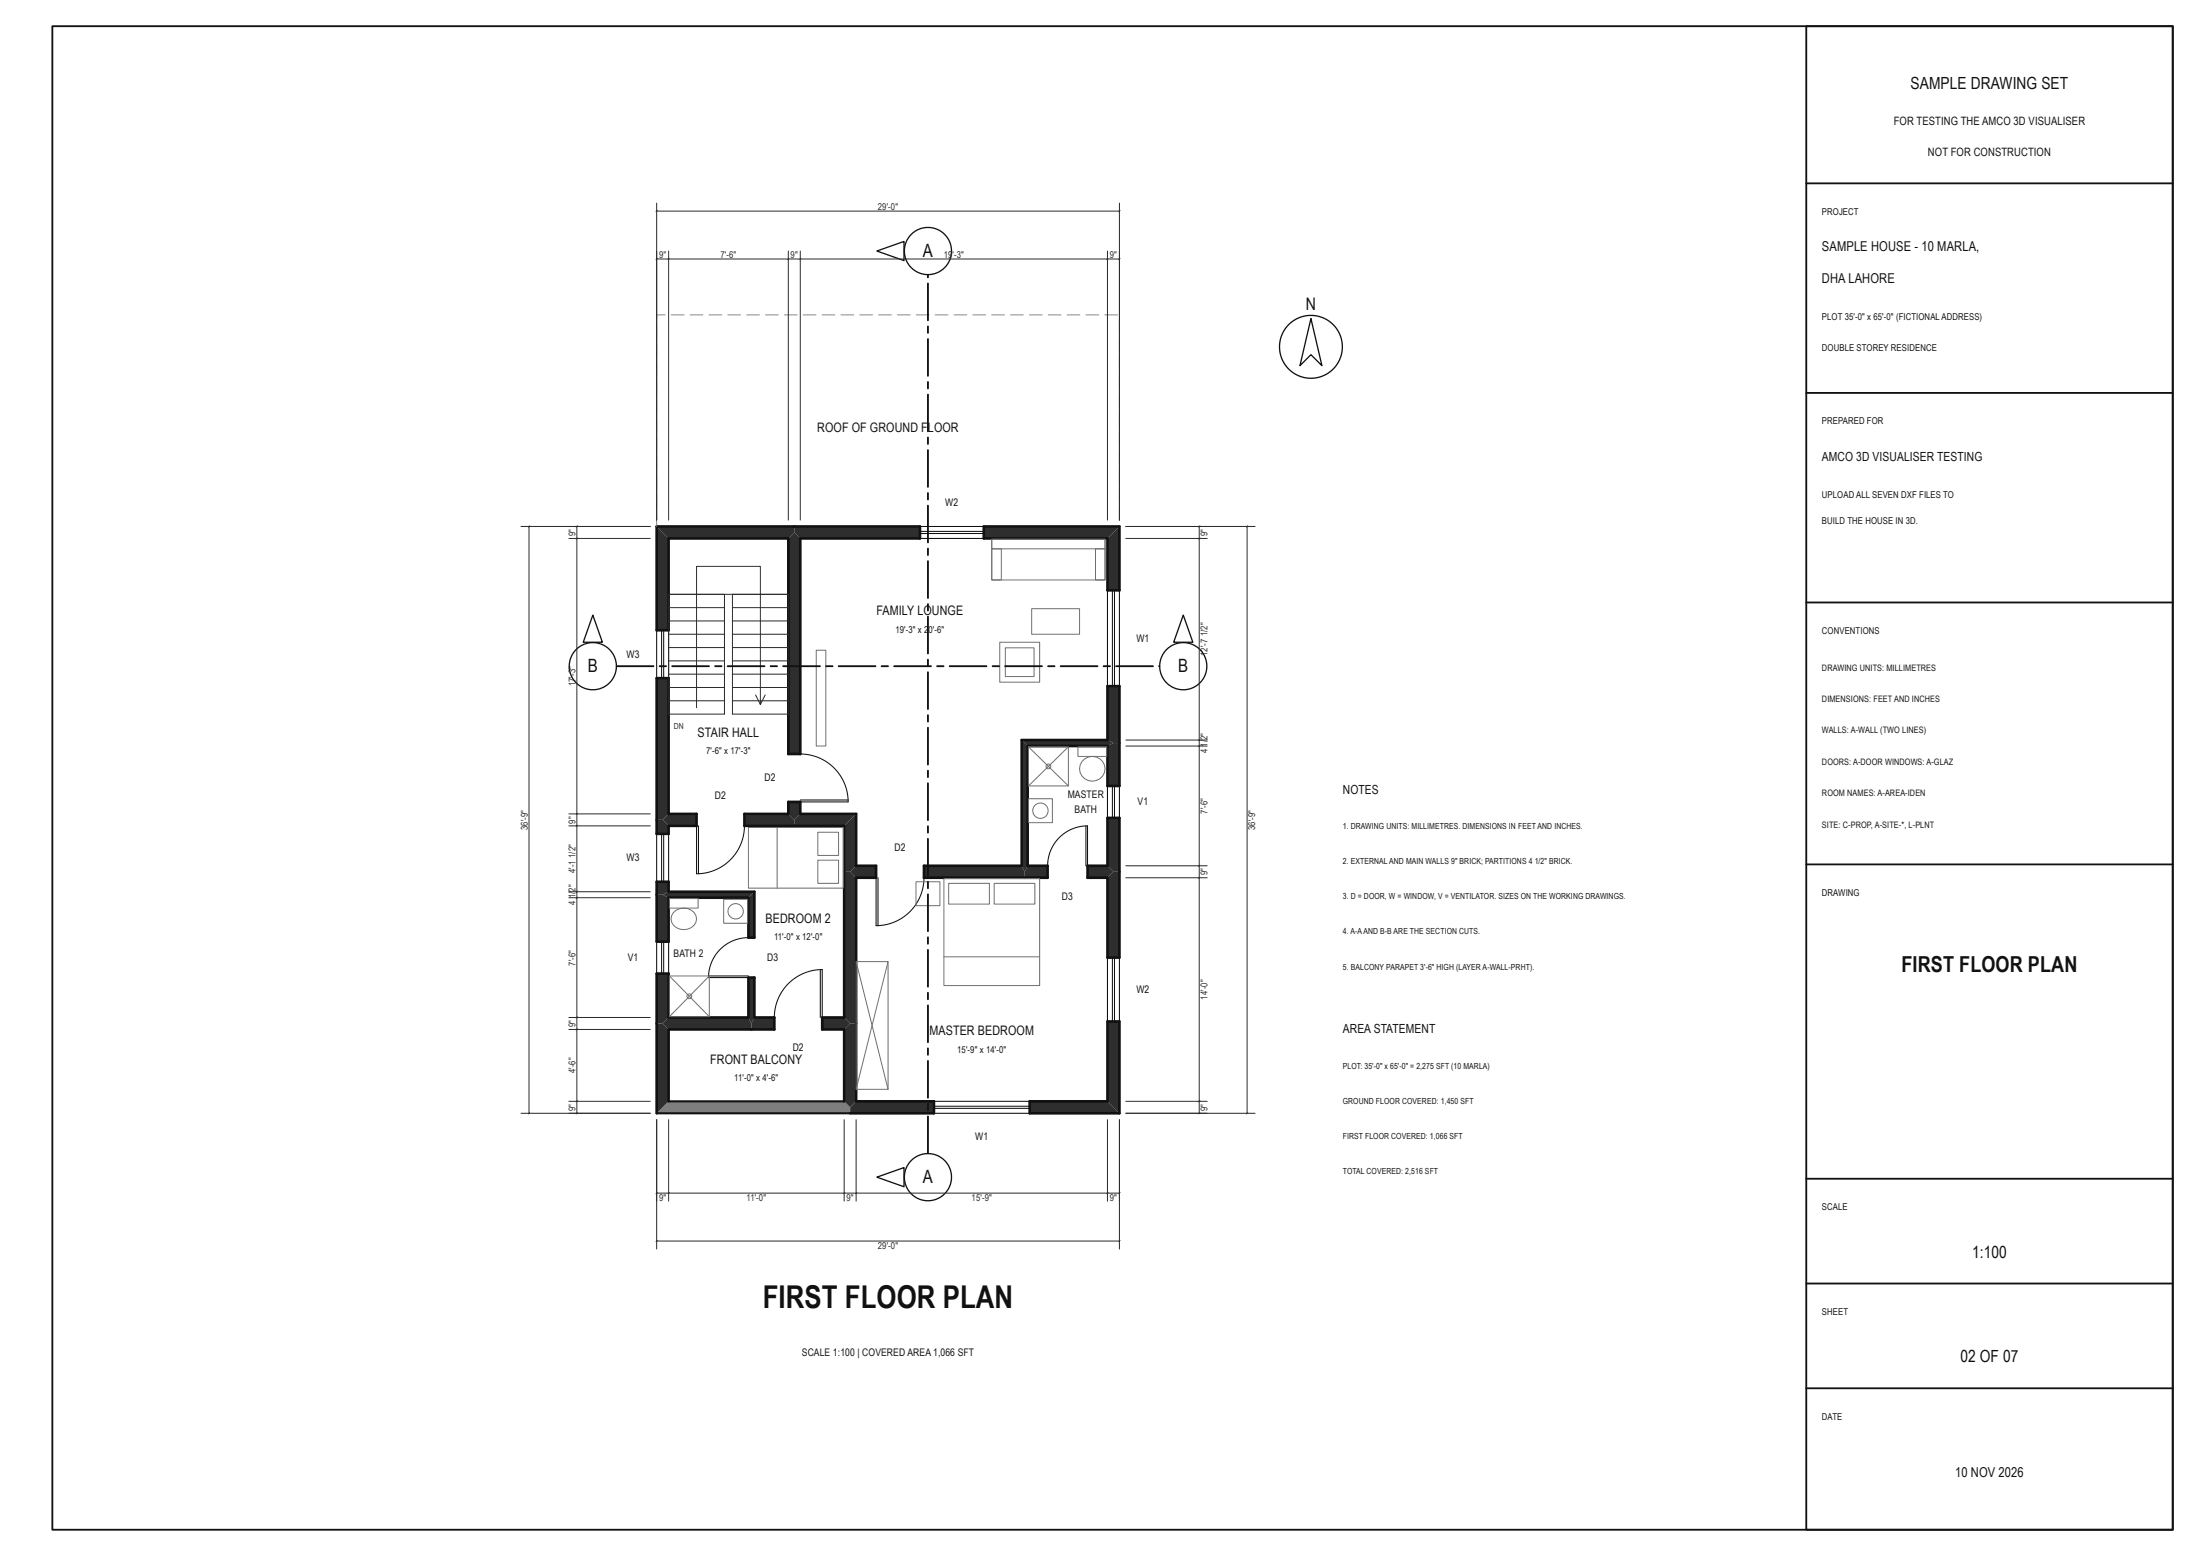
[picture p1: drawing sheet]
<svg xmlns="http://www.w3.org/2000/svg" width="420mm" height="297mm" viewBox="0 0 420 297" stroke-linecap="round" stroke-linejoin="round" font-family="sans-serif">
<path d="M125.4 212.5l2.3-2.3h33.5l1.2 1.2v1.1z" fill="#7d7d7d"/>
<g fill="#2e2e2e">
<path d="M162.4 211.4l1.1-1.2h14.9v2.3h-16z"/>
<path d="M196.7 210.2h14.8l2.3 2.3h-17.1z"/>
<path d="M211.5 195h2.3v17.5l-2.3-2.3z"/>
<path d="M211.5 167.5l1.2-1.1h1.1v16.4h-2.3z"/>
<path d="M211.5 156.1h2.3v10.3h-1.1l-1.2-1.1z"/>
<path d="M211.5 142.4l1.2-.6h1.1v8.2h-2.3z"/>
<path d="M211.5 131h2.3v10.8h-1.1l-1.2-.5z"/>
<path d="M211.5 102.8l2.3-2.3v12.2h-2.3z"/>
<path d="M187.9 100.5h25.9l-2.3 2.3h-23.6z"/>
<path d="M151.7 100.5h24v2.3h-22.8l-1.2-1.2z"/>
<path d="M125.4 100.5h26.3v1.1l-1.1 1.2h-22.9z"/>
<path d="M125.4 100.5l2.3 2.3v17.5h-2.3z"/>
<path d="M125.4 129.4h2.3v26l-1.1 1.1h-1.2z"/>
<path d="M125.4 156.5h1.2l1.1 1.1v1.6h-2.3z"/>
<path d="M125.4 168.3h2.3v1.9l-1.1 .6h-1.2z"/>
<path d="M125.4 170.8h1.2l1.1 .6v8.3h-2.3z"/>
<path d="M125.4 185.8h2.3v8.4l-1.1 1.2h-1.2z"/>
<path d="M125.4 195.4h1.2l1.1 1.1v13.7l-2.3 2.3z"/>
<path d="M161.2 196.5l1.2-1.1h1.1v14.8l-1.1 1.2-1.2-1.2z"/>
<path d="M161.2 166.4h1.2l1.1 1.1v27.9h-1.1l-1.2-1.2z"/>
<path d="M161.2 157.6l2.3-2.2v9.9l-1.1 1.1h-1.2z"/>
<path d="M127.7 194.2h15.2l.6 1.2v1.1h-15.8l-1.1-1.1z"/>
<path d="M144.1 194.2h3.8v2.3h-4.4v-1.1z"/>
<path d="M157 194.2h4.2l1.2 1.2-1.2 1.1h-4.2z"/>
<path d="M127.7 155.4h5.3v2.2h-5.3l-1.1-1.1z"/>
<path d="M142.2 155.4h8.4l1.1 1.1v1.1h-9.5z"/>
<path d="M151.7 156.5l1.2-1.1h10.6l-2.3 2.2h-9.5z"/>
<path d="M150.6 153.1h2.3v2.3l-1.2 1.1-1.1-1.1z"/>
<path d="M150.6 102.8l1.1-1.2 1.2 1.2v41.1h-2.3z"/>
<path d="M162.4 166.4l1.1-1.1h3.8v2.2h-3.8z"/>
<path d="M176.5 165.3h18.6l.6 1.1v1.1h-19.2z"/>
<path d="M196.3 165.3h3.8v2.2h-4.4v-1.1z"/>
<path d="M207.7 165.3h3.8l1.2 1.1-1.2 1.1h-3.8z"/>
<path d="M142.9 186.6h1.2v7.6l-.6 1.2-.6-1.2z"/>
<path d="M142.9 171.4l1.2-1.2v8.8h-1.2z"/>
<path d="M126.6 170.8l1.1-.6h16.4l-1.2 1.2h-15.2z"/>
<path d="M195.1 141.3l1.2 1.1v22.9l-.6 1.1-.6-1.1z"/>
<path d="M195.1 141.3h16.4l1.2 .5-1.2 .6h-15.2z"/>
</g>
<path d="M125.4 212.5h37M127.7 210.2h33.5" fill="none" stroke="#111" stroke-width=".4"/>
<path d="M125.4 100.5h50.3v2.3h-22.8v41.1h-2.3v-41.1h-22.9v17.5h-2.3zM187.9 100.5h25.9v12.2h-2.3v-9.9h-23.6zM125.4 129.4h2.3v26h5.3v2.2h-5.3v1.6h-2.3zM195.1 141.3h16.4v-10.3h2.3v19h-2.3v-7.6h-15.2v22.9h3.8v2.2h-23.6v-2.2h18.6zM211.5 156.1h2.3v26.7h-2.3v-15.3h-3.8v-2.2h3.8zM125.4 168.3h2.3v1.9h16.4v8.8h-1.2v-7.6h-15.2v8.3h-2.3zM211.5 195h2.3v17.5h-17.1v-2.3h14.8zM127.7 210.2v-13.7h20.2v-2.3h-3.8v-7.6h-1.2v7.6h-15.2v-8.4h-2.3v26.7M161.2 210.2v-13.7h-4.2v-2.3h4.2v-36.6h-19v-2.2h8.4v-2.3h2.3v2.3h10.6v9.9h3.8v2.2h-3.8v42.7h14.9v2.3h-16" fill="none" stroke="#111" stroke-width=".5"/>
<g fill="none" stroke="#111" stroke-width=".2">
<path d="M175.7 100.5h12.2v2.3h-12.2zM175.7 101.8h12.2M175.7 101.4h12.2M211.5 112.7h2.3v18.3h-2.3zM212.5 112.7v18.3M212.9 112.7v18.3M125.4 120.3h2.3v9.1h-2.3zM126.4 120.3v9.1M126.8 120.3v9.1M125.4 159.2h2.3v9.1h-2.3zM126.4 159.2v9.1M126.8 159.2v9.1"/>
<path d="M133 157.6v9.2a9.1 9.1 0 0 0 9.2-9.2M133.4 157.6v9.2M152.9 143.9a9.1 9.1 0 0 1 9.1 9.2h-9.1M152.9 152.7h9.1M207.4 157.6v7.7M211.5 150h2.3v6.1h-2.3zM212.5 150v6.1M212.9 150v6.1M125.4 179.7h2.3v6.1h-2.3zM126.4 179.7v6.1M126.8 179.7v6.1M142.9 179a7.6 7.6 0 0 0-7.6 7.6h7.6"/>
<path d="M167.3 167.5v9.2a9.1 9.1 0 0 0 9.2-9.2M167.7 167.5v9.2M200.1 165.3a7.6 7.6 0 0 1 7.6-7.7v7.7M135.3 186.3h7.6M147.9 194.2a9.1 9.1 0 0 1 9.1-9.1v9.1M156.7 185.1v9.1M211.5 182.8h2.3v12.2h-2.3zM212.5 182.8v12.2M212.9 182.8v12.2M178.4 210.2h18.3v2.3h-18.3zM178.4 211.2h18.3M178.4 211.6h18.3"/>
</g>
<g fill="none" stroke="#2b2b2b" stroke-width=".19">
<path d="M127.7 118.5h10.7M127.7 116h10.7M138.4 113.4v22.9h-10.7v-22.9h22.9v22.9h-10.7v-22.9M139.9 118.5h10.7M139.9 116h10.7M127.7 133.8h10.7M127.7 131.2h10.7M127.7 128.7h10.7M127.7 126.1h10.7M127.7 123.6h10.7M127.7 121.1h10.7M139.9 133.8h10.7"/>
<path d="M139.9 131.2h10.7M139.9 128.7h10.7M139.9 126.1h10.7M139.9 123.6h10.7M139.9 121.1h10.7M144.3 132.6l.9 1.9 .9-1.9M145.2 134.5v-26.4h-12.2v27"/>
</g>
<g fill="none" stroke="#6f6f6f" stroke-width=".19">
<path d="M189.4 102.9h21.7v7.8h-21.7zM189.4 102.9h21.7v1.9h-21.7zM189.4 104.8h1.9v5.9h-1.9zM197 116.2h9.2v4.9h-9.2zM209.2 104.8h1.9v5.9h-1.9zM155.9 124.1h1.8v18.3h-1.8zM191 122.6h7.6v7.6h-7.6zM192 123.7h5.5v5.4h-5.5zM142.9 157.9h18.2v11.6h-18.2zM148.4 157.9v11.6M156.2 158.9h4v4.4h-4zM196.4 152.5h4.6v4.5h-4.6z"/>
<path d="M196.4 142.6h7.7v7.4h-7.7zM196.4 142.6l7.7 7.4M204.1 142.6l-7.7 7.4M205.9 142.6h5.5v1.8h-5.5zM127.9 171.5h5.4v1.8h-5.4zM128.6 174.2a2.53 2.53 0 0 1 2.6-.8 2.53 2.53 0 0 1 1.8 2 2.47 2.47 0 0 1-2.4 2.1 2.47 2.47 0 0 1-2.4-2.1l.1-.6zM138.2 171.7h4.6v4.5h-4.6zM156.2 164.2h4v4.4h-4zM175 168.3h4.5v4.6h-4.5zM180.3 167.7h18.3v20.4h-18.3zM181.2 168.6h7.8v4h-7.8zM189.9 168.6h7.8v4h-7.8z"/>
<path d="M127.9 186.3h7.6v7.8h-7.6zM127.9 186.3l7.6 7.8M135.5 186.3l-7.6 7.8M163.5 183.6h6.1v24.3h-6.1zM163.5 183.6l6.1 24.3M169.6 183.6l-6.1 24.3M180.3 182.6h18.3"/>
<circle cx="198.7" cy="154.7" r="1.46"/>
<circle cx="200.2" cy="146.3" r=".46"/>
<circle cx="208.7" cy="146.8" r="2.4"/>
<circle cx="140.5" cy="174" r="1.46"/>
<circle cx="131.7" cy="190.2" r=".46"/>
</g>
<path d="M125.4 98l.1 .1-.1 2.5zM125.4 94.4l.1 .1-.1 2.5zM125.4 90.8l.1 .1-.1 2.5zM125.4 87.2l.1 .1-.1 2.5zM125.4 83.6l.1 .1-.1 2.5zM125.4 80l.1 .1-.1 2.5zM125.4 76.4l.1 .1-.1 2.5zM125.4 72.8l.1 .1-.1 2.5zM125.4 69.2l.1 .1-.1 2.5zM125.4 65.6l.1 .1-.1 2.5zM125.4 62l.1 .1-.1 2.5zM125.4 60l1.7 .1h-1.7v.9zM128.2 60l2.5 .1-2.5 .1zM131.8 60l2.5 .1-2.5 .1zM135.4 60l2.5 .1-2.5 .1zM139 60l2.5 .1-2.5 .1zM142.6 60l2.5 .1-2.5 .1zM146.2 60l2.5 .1-2.5 .1zM149.8 60l2.5 .1-2.5 .1zM153.4 60l2.5 .1-2.5 .1zM157 60l2.5 .1-2.5 .1zM160.6 60l2.5 .1-2.5 .1zM164.2 60l2.5 .1-2.5 .1zM167.8 60l2.5 .1-2.5 .1zM171.4 60l2.5 .1-2.5 .1zM175 60l2.5 .1-2.5 .1zM178.6 60l2.5 .1-2.5 .1zM182.2 60l2.5 .1-2.5 .1zM185.8 60l2.5 .1-2.5 .1zM189.4 60l2.5 .1-2.5 .1zM193 60l2.5 .1-2.5 .1zM196.6 60l2.5 .1-2.5 .1zM200.2 60l2.5 .1-2.5 .1zM203.8 60l2.5 .1-2.5 .1zM207.4 60l2.5 .1-2.5 .1zM211 60l2.5 .1-2.5 .1zM213.7 60.9h.2l-.1 2.5zM213.7 64.5h.2l-.1 2.5zM213.7 68.1h.2l-.1 2.5zM213.7 71.7h.2l-.1 2.5zM213.7 75.3h.2l-.1 2.5zM213.7 78.9h.2l-.1 2.5zM213.7 82.5h.2l-.1 2.5zM213.7 86.1h.2l-.1 2.5zM213.7 89.7h.2l-.1 2.5zM213.7 93.3h.2l-.1 2.5zM213.7 96.9h.2l-.1 2.5z" fill="#7a7a7a"/>
<path d="M177.1 213h.2l.1 .1v7a.18 .18 0 0 1-.2 .2 .18 .18 0 0 1-.1-.2zM177.1 210.6l.3 .1v1.2a.18 .18 0 0 1-.2 .2 .18 .18 0 0 1-.1-.2zM177.1 202.4h.2l.1 .1v7a.18 .18 0 0 1-.2 .2 .18 .18 0 0 1-.1-.2zM177.1 200l.3 .1v1.2a.18 .18 0 0 1-.2 .2 .18 .18 0 0 1-.1-.2zM177.1 191.8h.2l.1 .1v7a.18 .18 0 0 1-.2 .2 .18 .18 0 0 1-.1-.2zM177.1 189.4l.3 .1v1.2a.18 .18 0 0 1-.2 .2 .18 .18 0 0 1-.1-.2zM177.1 181.2h.2l.1 .1v7a.18 .18 0 0 1-.2 .2 .18 .18 0 0 1-.1-.2zM177.1 178.8l.3 .1v1.2a.18 .18 0 0 1-.2 .2 .18 .18 0 0 1-.1-.2zM177.1 170.6h.2l.1 .1v7a.18 .18 0 0 1-.2 .2 .18 .18 0 0 1-.1-.2zM177.1 168.2l.3 .1v1.2a.18 .18 0 0 1-.2 .2 .18 .18 0 0 1-.1-.2zM177.1 160h.2l.1 .1v7a.18 .18 0 0 1-.2 .2 .18 .18 0 0 1-.1-.2zM177.1 157.6l.3 .1v1.2a.18 .18 0 0 1-.2 .2 .18 .18 0 0 1-.1-.2zM177.1 149.4h.2l.1 .1v7a.18 .18 0 0 1-.2 .2 .18 .18 0 0 1-.1-.2zM177.1 147l.3 .1v1.2a.18 .18 0 0 1-.2 .2 .18 .18 0 0 1-.1-.2zM177.1 138.8h.2l.1 .1v7a.18 .18 0 0 1-.2 .2 .18 .18 0 0 1-.1-.2zM177.1 136.4l.3 .1v1.2a.18 .18 0 0 1-.2 .2 .18 .18 0 0 1-.1-.2zM177.1 128.2h.2l.1 .1v7a.18 .18 0 0 1-.2 .2 .18 .18 0 0 1-.1-.2zM177.1 125.8l.3 .1v1.2a.18 .18 0 0 1-.2 .2 .18 .18 0 0 1-.1-.2zM177.1 117.6h.2l.1 .1v7a.18 .18 0 0 1-.2 .2 .18 .18 0 0 1-.1-.2zM177.1 115.2l.3 .1v1.2a.18 .18 0 0 1-.2 .2 .18 .18 0 0 1-.1-.2zM177.1 107h.2l.1 .1v7a.18 .18 0 0 1-.2 .2 .18 .18 0 0 1-.1-.2zM177.1 104.6l.3 .1v1.2a.18 .18 0 0 1-.2 .2 .18 .18 0 0 1-.1-.2zM177.1 96.4h.2l.1 .1v7a.18 .18 0 0 1-.2 .2 .18 .18 0 0 1-.1-.2zM177.1 94l.3 .1v1.2a.18 .18 0 0 1-.2 .2 .18 .18 0 0 1-.1-.2zM177.1 85.8h.2l.1 .1v7a.18 .18 0 0 1-.2 .2 .18 .18 0 0 1-.1-.2zM177.1 83.4l.3 .1v1.2a.18 .18 0 0 1-.2 .2 .18 .18 0 0 1-.1-.2zM177.1 75.2h.2l.1 .1v7a.18 .18 0 0 1-.2 .2 .18 .18 0 0 1-.1-.2zM177.1 72.8l.3 .1v1.2a.18 .18 0 0 1-.2 .2 .18 .18 0 0 1-.1-.2zM177.1 64.6h.2l.1 .1v7a.18 .18 0 0 1-.2 .2 .18 .18 0 0 1-.1-.2zM177.1 62.2l.3 .1v1.2a.18 .18 0 0 1-.2 .2 .18 .18 0 0 1-.1-.2zM177.1 54h.2l.1 .1v7a.18 .18 0 0 1-.2 .2 .18 .18 0 0 1-.1-.2zM177.1 52.4h.3v.5a.18 .18 0 0 1-.2 .2 .18 .18 0 0 1-.1-.2z" fill="#111"/>
<g fill="none" stroke="#111" stroke-width=".25">
<path d="M167.5 47.9l5.2-1.8v3.6zM167.5 224.7l5.2-1.8v3.6z"/>
<circle cx="177.2" cy="47.9" r="4.5"/>
<circle cx="177.2" cy="224.7" r="4.5"/>
</g>
<path d="M117.7 127h7.1a.18 .18 0 0 1 .2 .2 .18 .18 0 0 1-.2 .1h-7l-.2-.1zM125.9 127h1.3a.18 .18 0 0 1 .2 .2 .18 .18 0 0 1-.2 .1h-1.3zM128.3 127h7.1a.18 .18 0 0 1 .2 .2 .18 .18 0 0 1-.2 .1h-7l-.2-.1zM136.5 127h1.3a.18 .18 0 0 1 .2 .2 .18 .18 0 0 1-.2 .1h-1.3zM138.9 127h7.1a.18 .18 0 0 1 .2 .2 .18 .18 0 0 1-.2 .1h-7l-.2-.1zM147.1 127h1.3a.18 .18 0 0 1 .2 .2 .18 .18 0 0 1-.2 .1h-1.3zM149.5 127h7.1a.18 .18 0 0 1 .2 .2 .18 .18 0 0 1-.2 .1h-7l-.2-.1zM157.7 127h1.3a.18 .18 0 0 1 .2 .2 .18 .18 0 0 1-.2 .1h-1.3zM160.1 127h7.1a.18 .18 0 0 1 .2 .2 .18 .18 0 0 1-.2 .1h-7l-.2-.1zM168.3 127h1.3a.18 .18 0 0 1 .2 .2 .18 .18 0 0 1-.2 .1h-1.3zM170.7 127h7.1a.18 .18 0 0 1 .2 .2 .18 .18 0 0 1-.2 .1h-7l-.2-.1zM178.9 127h1.3a.18 .18 0 0 1 .2 .2 .18 .18 0 0 1-.2 .1h-1.3zM181.3 127h7.1a.18 .18 0 0 1 .2 .2 .18 .18 0 0 1-.2 .1h-7l-.2-.1zM189.5 127h1.3a.18 .18 0 0 1 .2 .2 .18 .18 0 0 1-.2 .1h-1.3zM191.9 127h7.1a.18 .18 0 0 1 .2 .2 .18 .18 0 0 1-.2 .1h-7l-.2-.1zM200.1 127h1.3a.18 .18 0 0 1 .2 .2 .18 .18 0 0 1-.2 .1h-1.3zM202.5 127h7.1a.18 .18 0 0 1 .2 .2 .18 .18 0 0 1-.2 .1h-7l-.2-.1zM210.7 127h1.3a.18 .18 0 0 1 .2 .2 .18 .18 0 0 1-.2 .1h-1.3zM213.1 127h7.1a.18 .18 0 0 1 .2 .2 .18 .18 0 0 1-.2 .1h-7l-.2-.1zM221.2 127.2a.2 .2 0 0 1 .4 0 .2 .2 0 0 1-.4 0z" fill="#111"/>
<g fill="none" stroke="#111" stroke-width=".25">
<path d="M250.4 60.8l2.1 9-2.1-2.1-2.1 2.1zM113.2 117.4l1.9 5.2h-3.7zM226 117.4l1.8 5.2h-3.6z"/>
<circle cx="250.4" cy="66.2" r="6"/>
<circle cx="113.2" cy="127.2" r="4.5"/>
<circle cx="226" cy="127.2" r="4.5"/>
</g>
<g fill="none" stroke="#2b2b2b" stroke-width=".19">
<path d="M125.4 38.8v60.5M213.8 38.8v60.5M125.4 49.4h88.4M125.4 40.3h88.4M125.5 49.3l-.2 .3M125.5 40.2l-.2 .2M127.7 47.9v51.4M127.8 49.3l-.2 .3M150.6 47.9v51.4M150.7 49.3l-.3 .3M152.9 47.9v51.4M153 49.3l-.3 .3"/>
<path d="M211.5 47.9v51.4M211.6 49.3l-.2 .3M213.9 49.3l-.2 .3M213.9 40.2l-.2 .2M99.5 100.5h24.7M101 100.5v112M101.2 100.4l-.3 .2M108.7 102.8h15.5M110.2 100.5v112M110.3 102.7l-.2 .2M110.3 100.4l-.2 .2M215 102.8h15.6"/>
<path d="M215 100.5h24.7M229.1 100.5v112M229.2 102.7l-.3 .2M229.2 100.4l-.3 .2M238.2 100.5v112M238.3 100.4l-.2 .2M108.7 157.6h15.5M108.7 155.4h15.5M110.3 157.5l-.2 .3M110.3 155.2l-.2 .3M215 142.4h15.6M215 141.3h15.6"/>
<path d="M229.2 142.3l-.3 .2M229.2 141.1l-.3 .3M108.7 171.4h15.5M108.7 170.2h15.5M110.3 171.2l-.2 .3M110.3 170.1l-.2 .2M215 167.5h15.6M215 165.3h15.6M229.2 167.4l-.3 .3M229.2 165.1l-.3 .3M108.7 196.5h15.5M108.7 194.2h15.5"/>
<path d="M110.3 196.4l-.2 .2M110.3 194.1l-.2 .2M99.5 212.5h24.7M101.2 212.4l-.3 .2M108.7 210.2h15.5M110.3 212.4l-.2 .2M110.3 210.1l-.2 .2M125.4 213.7v24.7M127.7 213.7v15.6M161.2 213.7v15.6M163.5 213.7v15.6M211.5 213.7v15.6"/>
<path d="M213.8 213.7v24.7M215 212.5h24.7M215 210.2h15.6M229.2 210.1l-.3 .2M229.2 212.4l-.3 .2M238.3 212.4l-.2 .2M125.4 227.7h88.4M125.4 236.9h88.4M125.5 227.6l-.2 .3M125.5 236.8l-.2 .2M127.8 227.6l-.2 .3M161.4 227.6l-.3 .3"/>
<path d="M163.6 227.6l-.2 .3M211.6 227.6l-.2 .3M213.9 227.6l-.2 .3M213.9 236.8l-.2 .2"/>
</g>
<path d="M10 5h405v287h-405zM345 5h70v287h-70zM345 35h70M345 75h70M345 115h70M345 165h70M345 225h70M345 245h70M345 265h70" fill="none" stroke="#111" stroke-width=".35"/>
<text font-size="6" fill="#111" x="145.7" y="249.7">FIRST FLOOR PLAN</text>
<text font-size="4.2" fill="#111" x="363.2" y="185.6">FIRST FLOOR PLAN</text>
<g font-size="3.5" fill="#111">
<text x="176.3" y="49.1">A</text>
<text x="112.3" y="128.4">B</text>
<text x="225" y="128.4">B</text>
<text x="176.3" y="225.9">A</text>
</g>
<text font-size="3.3" fill="#111" x="249.4" y="59.2">N</text>
<g font-size="3.2" fill="#111">
<text x="364.9" y="17.1">SAMPLE DRAWING SET</text>
<text x="376.7" y="240.1">1:100</text>
<text x="374.4" y="260.1">02 OF 07</text>
</g>
<g font-size="2.6" fill="#111">
<text x="348" y="48">SAMPLE HOUSE - 10 MARLA,</text>
<text x="348" y="54">DHA LAHORE</text>
<text x="373.4" y="281.9">10 NOV 2026</text>
</g>
<g font-size="2.5" fill="#111">
<text x="156.1" y="82.4">ROOF OF GROUND FLOOR</text>
<text x="167.4" y="117.4">FAMILY LOUNGE</text>
<text x="133.2" y="140.6">STAIR HALL</text>
<text x="146.2" y="176.1">BEDROOM 2</text>
<text x="177.5" y="197.6">MASTER BEDROOM</text>
<text x="135.7" y="203.1">FRONT BALCONY</text>
</g>
<g font-size="2.4" fill="#111">
<text x="348" y="88">AMCO 3D VISUALISER TESTING</text>
<text x="256.5" y="151.5">NOTES</text>
<text x="256.5" y="197.3">AREA STATEMENT</text>
</g>
<g font-size="2.2" fill="#111">
<text x="361.7" y="23.8">FOR TESTING THE AMCO 3D VISUALISER</text>
<text x="368.2" y="29.8">NOT FOR CONSTRUCTION</text>
</g>
<g font-size="2" fill="#111">
<text x="180.6" y="96.7">W2</text>
<text x="119.7" y="125.5">W3</text>
<text x="217.1" y="122.5">W1</text>
<text x="146" y="149.2">D2</text>
<text x="136.5" y="152.5">D2</text>
<text x="203.9" y="152.4">MASTER</text>
<text x="205.2" y="155.3">BATH</text>
<text x="217.3" y="153.7">V1</text>
<text x="119.7" y="164.4">W3</text>
<text x="170.8" y="162.4">D2</text>
<text x="202.8" y="171.7">D3</text>
<text x="119.9" y="183.4">V1</text>
<text x="128.6" y="182.7">BATH 2</text>
<text x="146.5" y="183.4">D3</text>
<text x="217.1" y="189.5">W2</text>
<text x="151.4" y="200.7">D2</text>
<text x="186.3" y="217.7">W1</text>
<text x="153.2" y="258.9">SCALE 1:100 | COVERED AREA 1,066 SFT</text>
</g>
<g font-size="1.8" fill="#2b2b2b">
<text x="167.7" y="40.1">29'-0&quot;</text>
<text x="125.9" y="49.2">9&quot;</text>
<text x="137.6" y="49.2">7'-6&quot;</text>
<text x="151" y="49.2">9&quot;</text>
<text x="180.2" y="49.2">19'-3&quot;</text>
<text x="212" y="49.2">9&quot;</text>
<text x="109.9" y="102.3" transform="rotate(-90 109.9 102.3)">9&quot;</text>
<text x="230.6" y="102.3" transform="rotate(-90 230.6 102.3)">9&quot;</text>
<text x="230.6" y="125.2" transform="rotate(-90 230.6 125.2)">12'-7</text>
<text x="230.6" y="121.5" transform="rotate(-90 230.6 121.5)">1/2&quot;</text>
<text x="109.9" y="131" transform="rotate(-90 109.9 131)">17'-3&quot;</text>
<text x="230.6" y="143.8" transform="rotate(-90 230.6 143.8)">4</text>
<text x="230.6" y="142.5" transform="rotate(-90 230.6 142.5)">1/2&quot;</text>
<text x="230.6" y="155.4" transform="rotate(-90 230.6 155.4)">7'-6&quot;</text>
<text x="100.8" y="158.4" transform="rotate(-90 100.8 158.4)">36'-9&quot;</text>
<text x="109.9" y="157.2" transform="rotate(-90 109.9 157.2)">9&quot;</text>
<text x="239.8" y="158.4" transform="rotate(-90 239.8 158.4)">36'-9&quot;</text>
<text x="109.9" y="166.7" transform="rotate(-90 109.9 166.7)">4'-1</text>
<text x="109.9" y="163.8" transform="rotate(-90 109.9 163.8)">1/2&quot;</text>
<text x="230.6" y="167.1" transform="rotate(-90 230.6 167.1)">9&quot;</text>
<text x="109.9" y="172.8" transform="rotate(-90 109.9 172.8)">4</text>
<text x="109.9" y="171.5" transform="rotate(-90 109.9 171.5)">1/</text>
<text x="109.9" y="170.2" transform="rotate(-90 109.9 170.2)">2&quot;</text>
<text x="109.9" y="184.3" transform="rotate(-90 109.9 184.3)">7'-6&quot;</text>
<text x="230.6" y="190.8" transform="rotate(-90 230.6 190.8)">14'-0&quot;</text>
<text x="109.9" y="196.1" transform="rotate(-90 109.9 196.1)">9&quot;</text>
<text x="109.9" y="204.9" transform="rotate(-90 109.9 204.9)">4'-6&quot;</text>
<text x="109.9" y="212.1" transform="rotate(-90 109.9 212.1)">9&quot;</text>
<text x="230.6" y="212.1" transform="rotate(-90 230.6 212.1)">9&quot;</text>
<text x="125.9" y="229.3">9&quot;</text>
<text x="142.6" y="229.3">11'-0&quot;</text>
<text x="161.7" y="229.3">9&quot;</text>
<text x="185.6" y="229.3">15'-9&quot;</text>
<text x="212" y="229.3">9&quot;</text>
<text x="167.7" y="238.5">29'-0&quot;</text>
</g>
<g font-size="1.8" fill="#111">
<text x="348" y="41">PROJECT</text>
<text x="348" y="61">PLOT 35'-0&quot; x 65'-0&quot; (FICTIONAL ADDRESS)</text>
<text x="348" y="67">DOUBLE STOREY RESIDENCE</text>
<text x="348" y="81">PREPARED FOR</text>
<text x="348" y="95">UPLOAD ALL SEVEN DXF FILES TO</text>
<text x="348" y="100">BUILD THE HOUSE IN 3D.</text>
<text x="171" y="120.8">19'-3&quot; x 2</text>
<text x="177.4" y="120.8">0'-6&quot;</text>
<text x="348" y="121">CONVENTIONS</text>
<text x="134.9" y="143.9">7'-6&quot; x 17'-3&quot;</text>
<text x="348" y="171">DRAWING</text>
<text x="147.8" y="179.4">11'-0&quot; x 12'-0&quot;</text>
<text x="182.8" y="200.9">15'-9&quot; x 14'-0&quot;</text>
<text x="140.3" y="206.4">11'-0&quot; x 4'-6&quot;</text>
<text x="348" y="231">SCALE</text>
<text x="348" y="251">SHEET</text>
<text x="348" y="271">DATE</text>
</g>
<g font-size="1.7" fill="#111">
<text x="348" y="128">DRAWING UNITS: MILLIMETRES</text>
<text x="348" y="134">DIMENSIONS: FEET AND INCHES</text>
<text x="348" y="140">WALLS: A-WALL (TWO LINES)</text>
<text x="348" y="146">DOORS: A-DOOR WINDOWS: A-GLAZ</text>
<text x="348" y="152">ROOM NAMES: A-AREA-IDEN</text>
<text x="348" y="158">SITE: C-PROP, A-SITE-*, L-PLNT</text>
</g>
<text font-size="1.6" fill="#2b2b2b" x="128.7" y="139.1">DN</text>
<g font-size="1.6" fill="#111">
<text x="256.5" y="158.3">1. DRAWING UNITS: MILLIMETRES. DIMENSIONS IN FEET AND INCHES.</text>
<text x="256.5" y="165">2. EXTERNAL AND MAIN WALLS 9&quot; BRICK; PARTITIONS 4</text>
<text x="293.1" y="165">1/2&quot; BRICK.</text>
<text x="256.5" y="171.7">3. D = DOOR, W = WINDOW, V = VENTILATOR. SIZES ON THE WORKING DRAWINGS.</text>
<text x="256.5" y="178.4">4. A-AAND B-B ARE THE SECTION CUTS.</text>
<text x="256.5" y="185.1">5. BALCONY PARAPET 3'-6&quot; HIGH (LAYER A-WALL-PRHT).</text>
<text x="256.5" y="204">PLOT: 35'-0&quot; x 65'-0&quot; = 2,275 SFT (10 MARLA)</text>
<text x="256.5" y="210.7">GROUND FLOOR COVERED: 1,450 SFT</text>
<text x="256.5" y="217.4">FIRST FLOOR COVERED: 1,066 SFT</text>
<text x="256.5" y="224.1">TOTAL COVERED: 2,516 SFT</text>
</g>
</svg>
